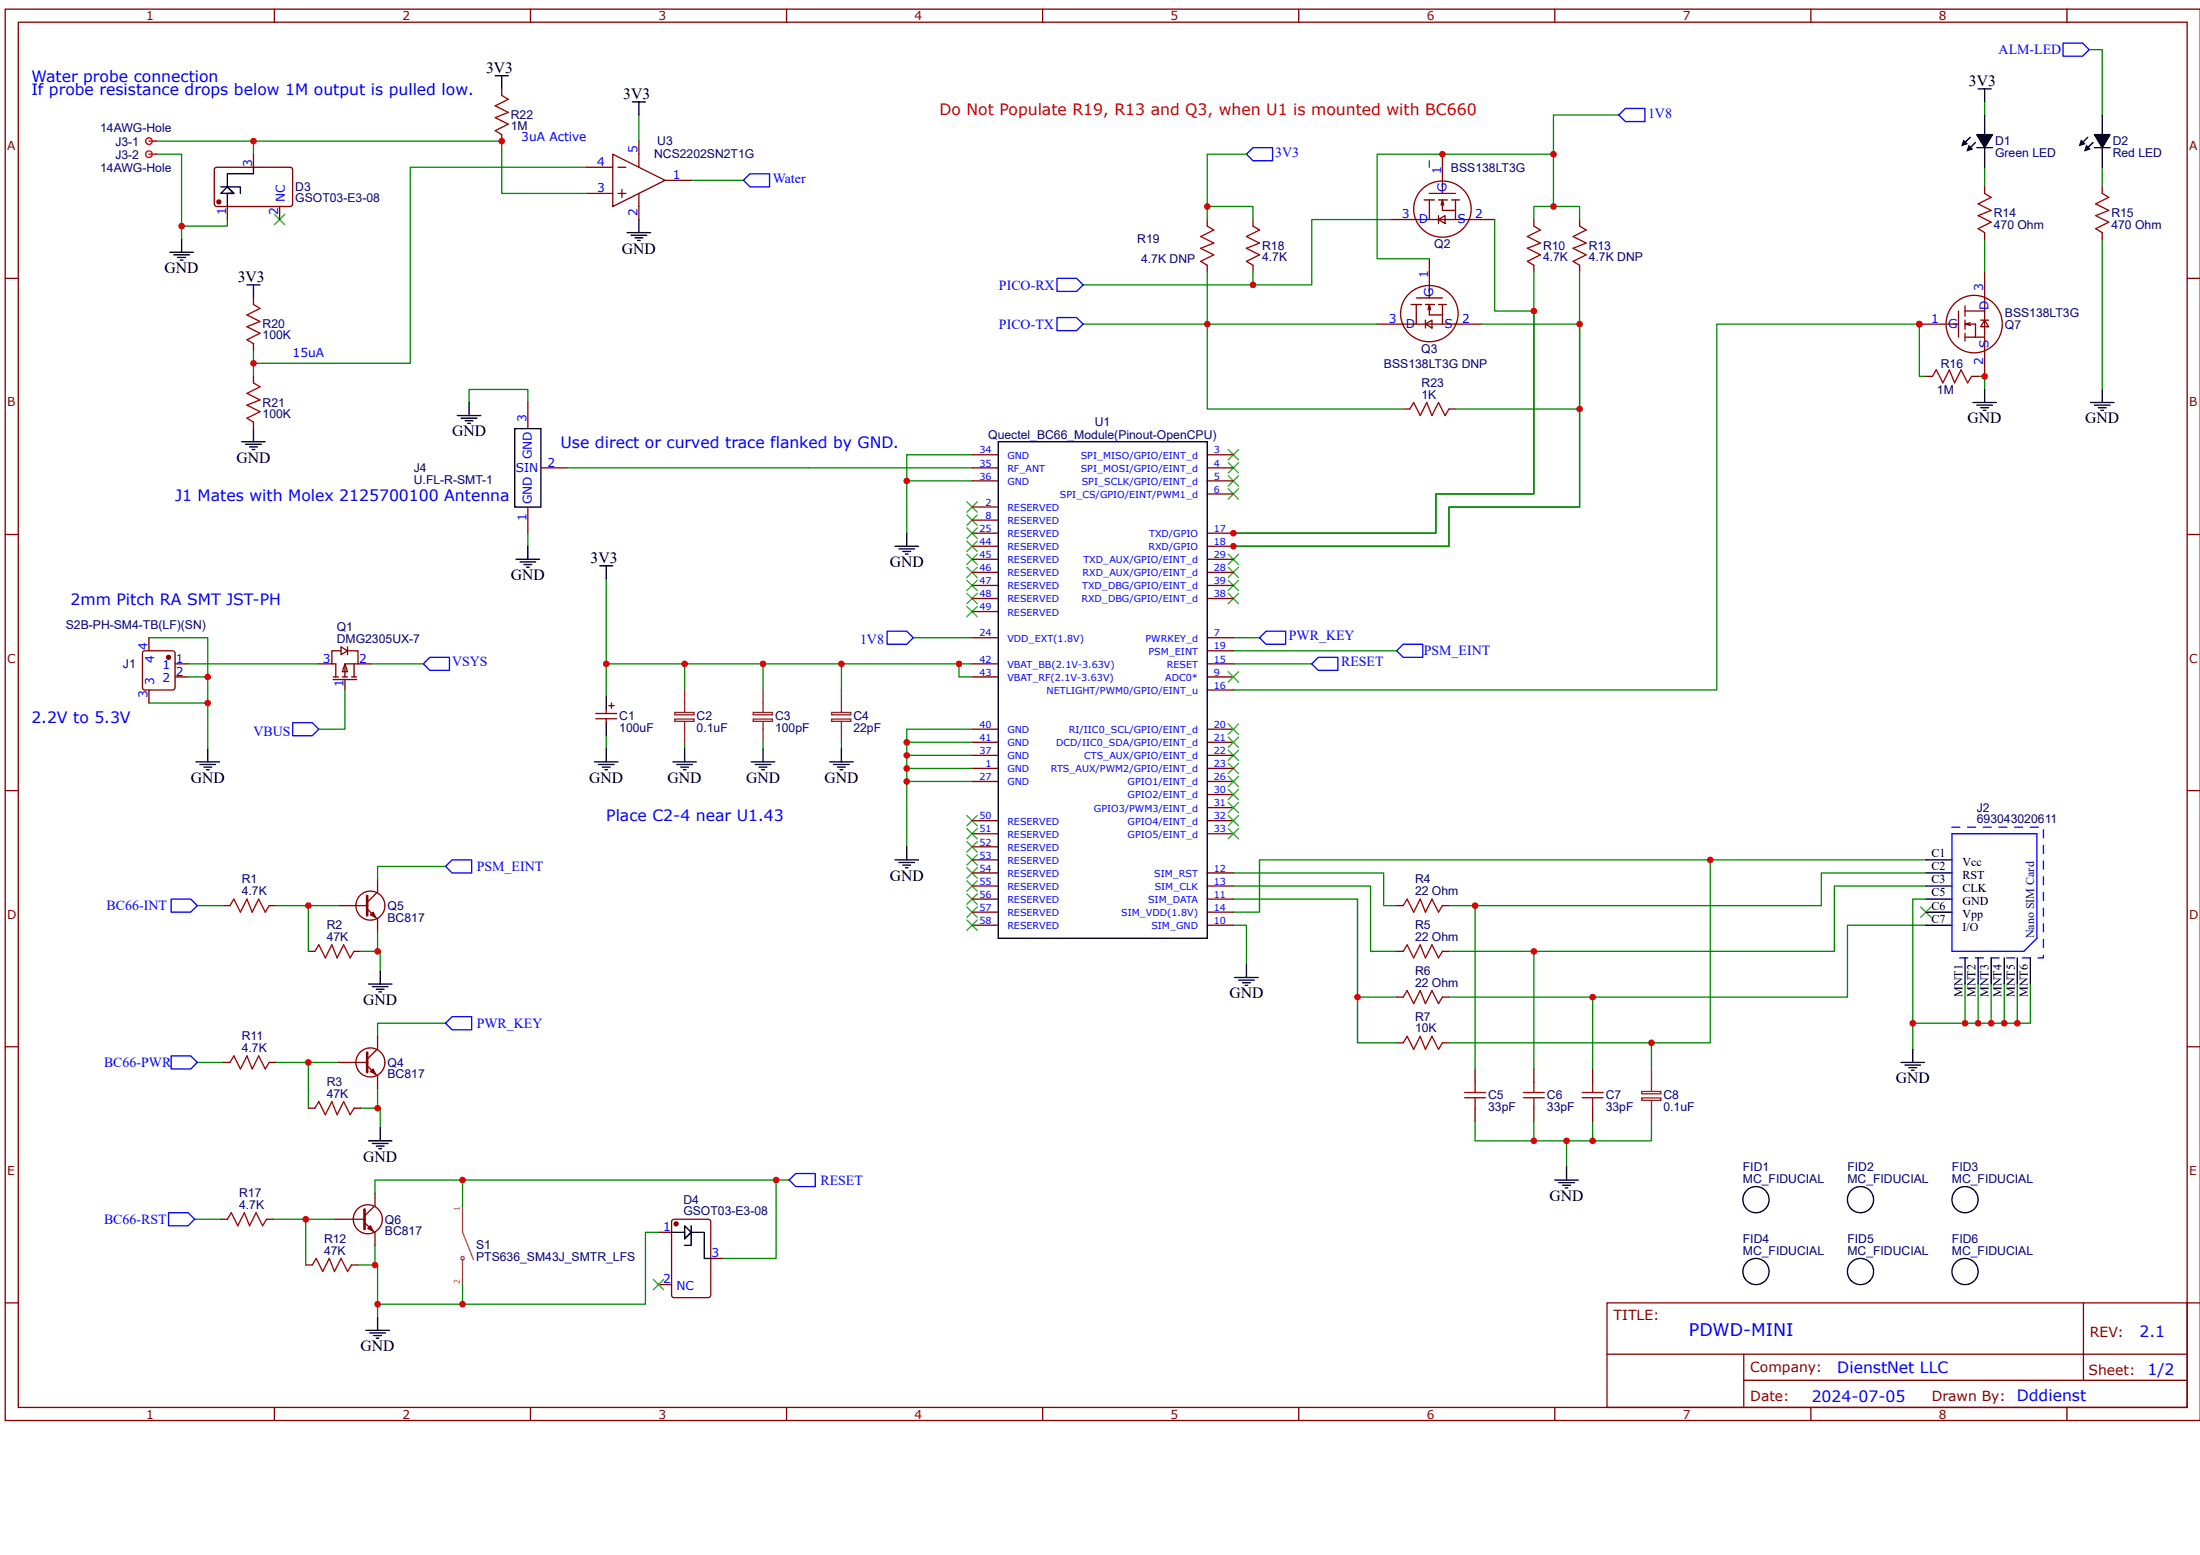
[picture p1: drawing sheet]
<svg xmlns="http://www.w3.org/2000/svg" width="297mm" height="210mm" viewBox="0 0 297 210" stroke-linecap="round" stroke-linejoin="round" font-family="sans-serif">
<g fill="none" stroke="#800" stroke-width=".18">
<path d="M.7 1.2h296.3v190.5h-296.3zM2.5 3h292.8v187h-292.8zM37 1.2v1.8M67.7 12v.9M67.7 18.2v.9M71.6 1.2v1.8M86.3 19.1v3.5M106.2 1.2v1.8M140.8 1.2v1.8M175.3 1.2v1.8M209.9 1.2v1.8M244.5 1.2v1.8"/>
<path d="M279 1.2v1.8M.7 37.6h1.8M29 22.7l.3-.1h9.9a.35 .35 0 0 1 .3 .3v4.6a.35 .35 0 0 1-.3 .4h-9.9a.35 .35 0 0 1-.4-.4v-4.6zM30.7 27.9v1.7M34.2 20.8v1.8M37.7 27.9v1.7M79.2 22.6h3.5M79.2 26.1h3.5M82.7 20.8l7.1 3.5-7.1 3.6zM83.4 22.6h1.1M83.4 26.1h1.1M84 25.6v1"/>
<path d="M86.3 26.1v3.5M89.8 24.3h3.5M267.9 36.7v14.1M295.3 37.6h1.7M34.2 40.2v.9M34.2 46.4v.9M34.2 50.8v.9M34.2 57v.9M259.1 43.7h3.5M262.8 43.7h1.6M263.8 41a3.8 3.8 0 0 1 6.1 1 3.8 3.8 0 0 1-2.6 5.6 3.9 3.9 0 0 1-4.1-2.1 3.9 3.9 0 0 1 .6-4.5zM264.4 42v3.5"/>
<path d="M265.3 41.3v1.4M265.3 43.2v1.3M265.3 45v1M265.3 42h2.6M265.3 45.5h2.6M266 43.9l-.7-.2h1.4v1.8M266 43.6l-.7 .1M267.4 43.2h1.1M267.9 43.2l.6 .9h-1.1zM.7 72.1h1.8M295.3 72.1h1.7M.7 106.7h1.8"/>
<path d="M295.3 106.7h1.7M.7 141.3h1.8M295.3 141.3h1.7M.7 175.9h1.8M217 175.9h78.3v14.1h-78.3zM281.3 175.9v10.4M295.3 175.9h1.7M37 190v1.7M71.6 190v1.7M106.2 190v1.7M140.8 190v1.7M175.3 190v1.7"/>
<path d="M209.9 190v1.7M217 182.8h78.2M235.4 186.3h59.8M235.4 182.8v7M244.5 190v1.7M279 190v1.7"/>
</g>
<path d="M34.2 19.1v1.7M86.3 15.5v3.6M30.7 29.6v.9h-6.2M79.2 22.6h-23.8v26.4h-21.2M93.3 24.3h7.1M34.2 47.3v3.5M207.1 42v24.7h-13.2v5.3h-27.4M213.3 43.7v24.7h-17.7v5.3h-29.1M81.8 78.1v11.5h10.6M166.5 89.6h10.6M166.5 86.1h3.5M166.5 87.8h22.1" fill="none" stroke="#080" stroke-width=".18"/>
<g fill="none" stroke="#000" stroke-width=".18">
<path d="M66.9 10.2h1.7M67.7 10.2v1.8M85.4 13.8h1.7M86.3 13.8v1.7M33.3 38.5h1.8M34.2 38.5v1.7M84.7 31.4h3.1M85.2 31.8h2.1M85.7 32.1h1.1M86.1 32.5h.3M86.3 29.6v1.8M32.6 59.6h3.2"/>
<path d="M33.2 60h2.1M34.2 57.9v1.7M33.7 60.3h1M34 60.7h.4"/>
<circle cx="237.1" cy="161.9" r="1.76"/>
<circle cx="251.2" cy="161.9" r="1.76"/>
<circle cx="265.3" cy="161.9" r="1.76"/>
</g>
<path d="M67.7 12.9l.9 .5-1.7 .9 1.7 .9-1.7 .7 1.7 .9-1.7 .8 .8 .6M34.2 51.7l.9 .5-1.8 .9 1.8 .9-1.8 .7 1.8 .9-1.8 .8 .9 .6M34.2 41.1l.9 .5-1.8 .9 1.8 .9-1.8 .7 1.8 .9-1.8 .9 .9 .5" fill="none" stroke="#a00000" stroke-width=".18"/>
<path d="M170 86.1l.9-.9h2.7v1.8h-2.7zM177.1 89.6l.9-.9h2.6v1.8h-2.6zM189.4 87h2.7v1.7h-2.7l-.8-.9z" fill="none" stroke="#00f" stroke-width=".18"/>
<g fill="#000">
<path d="M37 28.9l1.5 1.4zM38.5 28.9l-1.5 1.4z"/>
<path d="M130.5 78.3l1.4 1.4zM131.9 78.3l-1.4 1.4z"/>
<path d="M130.5 76.6l1.4 1.4zM131.9 76.6l-1.4 1.4z"/>
<path d="M130.5 74.8l1.4 1.4zM131.9 74.8l-1.4 1.4z"/>
<path d="M130.5 73l1.4 1.4zM131.9 73l-1.4 1.4z"/>
<path d="M130.5 71.3l1.4 1.4zM131.9 71.3l-1.4 1.4z"/>
<path d="M130.5 69.5l1.4 1.4zM131.9 69.5l-1.4 1.4z"/>
<path d="M130.5 67.7l1.4 1.4zM131.9 67.7l-1.4 1.4z"/>
<path d="M165.8 78.3l1.4 1.4zM167.2 78.3l-1.4 1.4z"/>
<path d="M165.8 76.6l1.4 1.4zM167.2 76.6l-1.4 1.4z"/>
<path d="M165.8 74.8l1.4 1.4zM167.2 74.8l-1.4 1.4z"/>
<path d="M165.8 60.7l1.4 1.4zM167.2 60.7l-1.4 1.4z"/>
<path d="M165.8 62.4l1.4 1.5zM167.2 62.4l-1.4 1.5z"/>
<path d="M165.8 64.2l1.4 1.4zM167.2 64.2l-1.4 1.4z"/>
<path d="M165.8 66l1.4 1.4zM167.2 66l-1.4 1.4z"/>
<path d="M130.5 81.8l1.4 1.5zM131.9 81.8l-1.4 1.5z"/>
<path d="M130.5 80.1l1.4 1.4zM131.9 80.1l-1.4 1.4z"/>
<path d="M165.8 80.1l1.4 1.4zM167.2 80.1l-1.4 1.4z"/>
<path d="M130.5 118.9l1.4 1.4zM131.9 118.9l-1.4 1.4z"/>
<path d="M130.5 117.1l1.4 1.4zM131.9 117.1l-1.4 1.4z"/>
<path d="M130.5 115.4l1.4 1.4zM131.9 115.4l-1.4 1.4z"/>
<path d="M130.5 113.6l1.4 1.4zM131.9 113.6l-1.4 1.4z"/>
<path d="M130.5 111.8l1.4 1.4zM131.9 111.8l-1.4 1.4z"/>
<path d="M130.5 110.1l1.4 1.4zM131.9 110.1l-1.4 1.4z"/>
<path d="M165.8 103l1.4 1.4zM167.2 103l-1.4 1.4z"/>
<path d="M165.8 101.2l1.4 1.5zM167.2 101.2l-1.4 1.5z"/>
<path d="M130.5 124.2l1.4 1.4zM131.9 124.2l-1.4 1.4z"/>
<path d="M130.5 122.4l1.4 1.4zM131.9 122.4l-1.4 1.4z"/>
<path d="M130.5 120.7l1.4 1.4zM131.9 120.7l-1.4 1.4z"/>
<path d="M259.3 122.4l1.4 1.4zM260.7 122.4l-1.4 1.4z"/>
</g>
<g fill="none" stroke="#3c3" stroke-width=".18">
<path d="M37 28.9l1.5 1.4M38.5 28.9l-1.5 1.4M130.5 78.3l1.4 1.4M130.5 76.6l1.4 1.4M130.5 74.8l1.4 1.4M130.5 73l1.4 1.4M130.5 71.3l1.4 1.4M130.5 69.5l1.4 1.4M130.5 67.7l1.4 1.4M131.9 78.3l-1.4 1.4M131.9 76.6l-1.4 1.4M131.9 74.8l-1.4 1.4"/>
<path d="M131.9 73l-1.4 1.4M131.9 71.3l-1.4 1.4M131.9 69.5l-1.4 1.4M131.9 67.7l-1.4 1.4M165.8 78.3l1.4 1.4M165.8 76.6l1.4 1.4M165.8 74.8l1.4 1.4M165.8 60.7l1.4 1.4M165.8 62.4l1.4 1.5M165.8 64.2l1.4 1.4M165.8 66l1.4 1.4M167.2 78.3l-1.4 1.4"/>
<path d="M167.2 76.6l-1.4 1.4M167.2 74.8l-1.4 1.4M167.2 60.7l-1.4 1.4M167.2 62.4l-1.4 1.5M167.2 64.2l-1.4 1.4M167.2 66l-1.4 1.4M130.5 81.8l1.4 1.5M130.5 80.1l1.4 1.4M131.9 81.8l-1.4 1.5M131.9 80.1l-1.4 1.4M165.8 80.1l1.4 1.4M167.2 80.1l-1.4 1.4"/>
<path d="M130.5 118.9l1.4 1.4M130.5 117.1l1.4 1.4M130.5 115.4l1.4 1.4M130.5 113.6l1.4 1.4M130.5 111.8l1.4 1.4M130.5 110.1l1.4 1.4M131.9 118.9l-1.4 1.4M131.9 117.1l-1.4 1.4M131.9 115.4l-1.4 1.4M131.9 113.6l-1.4 1.4M131.9 111.8l-1.4 1.4M131.9 110.1l-1.4 1.4"/>
<path d="M165.8 103l1.4 1.4M165.8 101.2l1.4 1.5M167.2 103l-1.4 1.4M167.2 101.2l-1.4 1.5M130.5 124.2l1.4 1.4M130.5 122.4l1.4 1.4M130.5 120.7l1.4 1.4M131.9 124.2l-1.4 1.4M131.9 122.4l-1.4 1.4M131.9 120.7l-1.4 1.4M259.3 122.4l1.4 1.4M260.7 122.4l-1.4 1.4"/>
</g>
<circle cx="29.5" cy="27.3" r=".26" fill="#800"/>
<g fill="none" stroke="#800" stroke-width=".18">
<path d="M267.9 25.2v.9M267.9 31.4v.9M283.8 25.2v.9M283.8 31.4v.9M260 50.8h.9M266.2 50.8h.9M188.6 134.6h.8M188.6 128.4h.8M188.6 122.2h.8M194.7 134.6h.9M194.7 128.4h.9M194.7 122.2h.9"/>
<path d="M188.6 140.8h.8M194.7 140.8h.9M199.1 144.3v1.8M199.1 149.6v1.7M207.1 144.3v1.8M207.1 149.6v1.7M215 144.3v1.8M215 149.6v1.7"/>
<circle cx="29.5" cy="27.3" r=".26"/>
</g>
<g fill="none" stroke="#000" stroke-width=".18">
<path d="M266 18.5l-.7 .7M266.7 19.2l-.7 .7M266.9 18.2h2.1l-1.1 1.7zM266.9 19.9h2.1M267.1 12h1.7M267.9 12v1.8M267.9 15.5v2.7M267.9 19.9v2.7M281.9 18.5l-.7 .7M282.6 19.2l-.7 .7M282.8 18.2h2.1l-1.1 1.7zM282.8 19.9h2.1"/>
<path d="M283.8 15.5v2.7M283.8 19.9v2.7M22.9 34h3.2M23.5 34.4h2.1M24 34.7h1M24.3 35.1h.4M24.5 32.3v1.7M29.8 25.2h2.7v.9M34.2 22.6v.9h-3.5v1.7l.9 .9h-1.8l.9-.9 .9 .9h-.9v1.8M266.3 54.3h3.2M266.9 54.7h2.1M267.4 55h1.1"/>
<path d="M267.8 55.4h.3M267.9 52.6v1.7M282.2 54.3h3.2M282.8 54.7h2.1M283.3 55h1M283.6 55.4h.4M283.8 52.6v1.7M209.9 159.3h3.2M210.4 159.6h2.1M211 160h1M211.5 157.5v1.8M256.6 143.4h3.2"/>
<path d="M257.2 143.8h2.1M257.7 144.1h1.1M258.1 144.5h.3M258.2 141.6v1.8M211.3 160.3h.4"/>
</g>
<g fill="none" stroke="#080" stroke-width=".18">
<path d="M21 19.1h46.7v7h11.5M267.9 13.8v1.7M21 20.8h3.5v11.5M267.9 22.6v2.6M267.9 32.3v4.4M283.8 22.6v2.6M283.8 32.3v20.3M260 50.8h-.9v-7.1h-27.3v49.4h-65.3M267.1 50.8h.8v1.8M25.4 89.6h17.6M166.5 119.6h18.5v8.8h3.6M166.5 117.8h20.3v4.4h1.8"/>
<path d="M230.9 116.1v24.7h-35.3M260 119.6h-12.4v8.8h-52M260 117.8h-14.1v4.4h-50.3M260 116.1h-90v7h-3.5M166.5 121.4h16.8v13.2h5.3M183.3 134.6v6.2h5.3M199.1 122.2v22.1M207.1 128.4v15.9M215 134.6v9.7M258.2 138.1v3.5M260 121.4h-1.8v16.7h15.9v-5.3M260 124.9h-10.6v9.7h-53.8"/>
<path d="M265.3 132.8v5.3M267.1 132.8v5.3M268.8 132.8v5.3M270.6 132.8v5.3M272.3 132.8v5.3M199.1 151.3v2.7h23.9v-2.7M207.1 151.3v2.7M211.5 154v3.5M215 151.3v2.7M223 140.8v3.5"/>
</g>
<g fill="none" stroke="#a00000" stroke-width=".18">
<path d="M267.9 26.1l.9 .5-1.7 .9 1.7 .9-1.7 .7 1.7 .9-1.7 .9 .8 .5M283.8 26.1l.9 .5-1.8 .9 1.8 .9-1.8 .7 1.8 .9-1.8 .9 .9 .5M260.9 50.8l.5-.9 .9 1.8 .9-1.8 .7 1.8 .9-1.8 .8 1.8 .6-.9M189.4 134.6l.6-.9 .9 1.8 .8-1.8 .7 1.8 .9-1.8 .9 1.8 .5-.9M189.4 128.4l.6-.9 .9 1.8 .8-1.8 .7 1.8 .9-1.8 .9 1.8 .5-.9M189.4 122.2l.6-.8 .9 1.7 .8-1.7 .7 1.7 .9-1.7 .9 1.7 .5-.9M189.4 140.8l.6-.9 .9 1.7 .8-1.7 .7 1.7 .9-1.7 .9 1.7 .5-.8M197.7 148.2h2.9M197.7 147.5h2.9M199.1 146.1v1.4M199.1 148.2v1.4M205.7 148.2h2.8"/>
<path d="M205.7 147.5h2.8M207.1 146.1v1.4M207.1 148.2v1.4M213.6 148.2h2.8M213.6 147.5h2.8M215 146.1v1.4M215 148.2v1.4"/>
</g>
<path d="M265.1 18.8l.6 .6-.9 .4zM266.9 18.2h2.1l-1.1 1.7zM280.9 18.8l.7 .6-1 .4zM282.8 18.2h2.1l-1.1 1.7zM265.8 19.5l.6 .6-.9 .4zM281.7 19.5l.6 .6-1 .4z" fill="#000"/>
<path d="M100.4 24.3l.8-.8h2.7v1.7h-2.7z" fill="none" stroke="#00f" stroke-width=".18"/>
<path d="M221.6 147.3h2.6v.3h-2.6zM221.6 148.2h2.6v.3h-2.6zM223 144.3v3M223 148.5v2.8" fill="none" stroke="#8d2323" stroke-width=".18"/>
<path d="M263.5 111.6h1.1l.1 .1h-.1h-1.1zM265.6 111.6h1.1l.1 .1h-.1h-1.1zM267.7 111.6h1.1l.1 .1h-.1h-1zM269.8 111.6h1.1l.1 .1h-.1h-1zM271.9 111.6h1.2v.1h-1.1zM274 111.6h1.2l.1 .1h-.1h-1.1zM275.8 111.9l.2 .1v1.1l-.1 .1-.1-.1zM275.8 114.1h.2v1.1l-.1 .1-.1-.1zM275.8 116.2h.2v1.1l-.1 .1-.1-.1zM275.8 118.3l.2 .1v1l-.1 .1-.1-.1zM275.8 120.4l.2 .1v1l-.1 .1-.1-.1zM275.8 122.5l.2 .1v1l-.1 .1-.1-.1zM275.8 124.6l.2 .1v1.1l-.1 .1-.1-.1zM275.8 126.8h.2v1.1l-.1 .1-.1-.1zM275.1 129.2h.8v.1h-.1v-.4h.2l-.1 .5h-.7zM273 129.2h1.1l.1 .1-.1 .1h-1zM270.9 129.2h1.1l.1 .1-.1 .1h-1.1zM268.8 129.2h1.1l.1 .1-.1 .1h-1.1zM266.6 129.2h1.2v.1v.1h-1.1zM264.5 129.2h1.1l.1 .1-.1 .1h-1z" fill="#00f"/>
<g fill="none" stroke="#000" stroke-width=".18">
<path d="M61.7 56.1h3.2M62.3 56.4h2.1M62.8 56.8h1.1M63.1 57.2h.4M63.3 54.3v1.8M69.5 57.9h3.5v10.5h-3.5zM134.8 59.6h28.2v67h-28.2zM69.7 75.5h3.1M70.2 75.8h2.1M70.7 76.2h1.1M71.1 76.6h.3M71.3 73.7v1.8"/>
<path d="M81 76.4h1.7M81.8 76.4v1.7M120.8 73.7h3.2M121.4 74.1h2.1M121.9 74.4h1M122.2 74.8h.4M122.4 72v1.7M81.8 94v1.8M81.8 97.5v1.8M26.5 102.8h3.1M27 103.2h2.1M27.5 103.5h1.1"/>
<path d="M27.9 103.9h.3M28 101.1v1.7M80.3 102.8h3.1M80.8 103.2h2.1M81.3 103.5h1.1M81.7 103.9h.3M81.8 101.1v1.7M90.8 102.8h3.2M91.4 103.2h2.1M91.9 103.5h1.1M92.3 103.9h.3M92.4 101.1v1.7"/>
<path d="M101.4 102.8h3.2M102 103.2h2.1M102.5 103.5h1M102.8 103.9h.4M103 101.1v1.7M112 102.8h3.2M112.5 103.2h2.2M113.1 103.5h1M113.4 103.9h.4M113.6 101.1v1.7M120.8 116.1h3.2M121.4 116.4h2.1"/>
<path d="M121.9 116.8h1M122.2 117.1h.4M122.4 114.3v1.8M260 116.1h3.5M260 117.8h3.5M260 119.6h3.5M166.7 131.9h3.2M167.2 132.3h2.1M167.7 132.6h1.1M168.1 133h.4M168.3 130.2v1.7M260 121.4h3.5"/>
<path d="M260 123.1h3.5M260 124.9h3.5M265.3 129.3v3.5M267.1 129.3v3.5M268.8 129.3v3.5M270.6 129.3v3.5M272.3 129.3v3.5M274.1 129.3v3.5"/>
</g>
<path d="M263.5 112.5h11.5v14.1l-1.8 1.8h-9.7z" fill="none" stroke="#00f" stroke-width=".18"/>
<g fill="none" stroke="#080" stroke-width=".18">
<path d="M63.3 54.3v-1.7h8v1.7M71.3 72v1.7M76.6 63.1h54.6M122.4 64.9h8.8M131.2 61.4h-8.8v10.6M81.8 89.6v4.4M81.8 99.3v1.8M103 89.6h-10.6v3.5M113.6 89.6h-10.6v3.5M129.5 89.6h-15.9v3.5M131.2 98.4h-8.8v15.9M131.2 89.6h-1.7v1.8h1.7"/>
<path d="M92.4 100.2v.9M103 100.2v.9M113.6 100.2v.9M122.4 100.2h8.8M122.4 102h8.8M122.4 103.7h8.8M122.4 105.5h8.8M166.5 124.9h1.8v5.3"/>
</g>
<g fill="none" stroke="#800" stroke-width=".18">
<path d="M71.3 54.3v3.6M71.3 68.4v3.6M73 63.1h3.6M131.2 63.1h3.6M131.2 61.4h3.6M131.2 64.9h3.6M131.2 68.4h3.6M131.2 70.2h3.6M131.2 72h3.6M131.2 73.7h3.6M131.2 75.5h3.6M131.2 77.3h3.6"/>
<path d="M131.2 79h3.6M163 63.1h3.5M163 61.4h3.5M163 64.9h3.5M163 72h3.5M163 73.7h3.5M163 75.5h3.5M163 77.3h3.5M163 79h3.5M163 66.7h3.5M80.4 96.3h2.9M80.4 97h2.9"/>
<path d="M81.8 95.8v.5M81.8 97v.5M82.2 95.3h.7M82.5 94.9v.7M131.2 80.8h3.6M131.2 82.6h3.6M131.2 86.1h3.6M131.2 89.6h3.6M131.2 91.4h3.6M131.2 98.4h3.6M163 80.8h3.5M163 86.1h3.5"/>
<path d="M163 89.6h3.5M163 91.4h3.5M163 98.4h3.5M163 93.1h3.5M163 87.8h3.5M131.2 100.2h3.6M131.2 102h3.6M131.2 103.7h3.6M131.2 105.5h3.6M131.2 110.8h3.6M131.2 112.5h3.6M131.2 114.3h3.6"/>
<path d="M131.2 116.1h3.6M131.2 117.8h3.6M131.2 119.6h3.6M163 100.2h3.5M163 102h3.5M163 103.7h3.5M163 105.5h3.5M163 110.8h3.5M163 112.5h3.5M163 117.8h3.5M163 119.6h3.5M163 109h3.5"/>
<path d="M163 107.2h3.5M131.2 121.4h3.6M131.2 123.1h3.6M131.2 124.9h3.6M163 121.4h3.5M163 123.1h3.5M163 124.9h3.5"/>
</g>
<path d="M91.1 96.2h2.6v.3h-2.6zM91.1 97h2.6v.4h-2.6zM92.4 93.1v3M92.4 97.4v2.8M101.7 96.2h2.6v.3h-2.6zM101.7 97h2.6v.4h-2.6zM103 93.1v3M103 97.4v2.8M112.3 96.2h2.6v.3h-2.6zM112.3 97h2.6v.4h-2.6zM113.6 93.1v3M113.6 97.4v2.8" fill="none" stroke="#8d2323" stroke-width=".18"/>
<path d="M46.6 89.6l.3 1.1h-.7z" fill="#fefefe"/>
<g fill="none" stroke="#800" stroke-width=".18">
<path d="M163 29.6v.9M163 35.8v.9M169.2 29.6v.9M169.2 35.8v.9M187.7 29.6h14.1M190.2 39.7a3.8 3.8 0 0 1 6 .5 3.8 3.8 0 0 1-2 5.7 3.8 3.8 0 0 1-4.5-1.5 3.8 3.8 0 0 1 .5-4.7zM192 25.5a3.8 3.8 0 0 1 6 .6 3.8 3.8 0 0 1-2 5.7 3.8 3.8 0 0 1-4.5-1.5 3.8 3.8 0 0 1 .5-4.8zM192.3 27h1.4M193 26.1h3.5M193 27v2.6M193 34.9v3.6M193 38.6v1.6"/>
<path d="M194.2 29.6l.9-.5v1.1zM194.2 27h1.2M194.2 29.1v1.1M194.7 20.8v3.5M194.7 24.5v1.6M194.7 27l-.1 .7M194.9 27.7l-.2-.7v1.4h1.8M196 27h1M196.5 27v2.6M207.1 29.6v.9M207.1 35.8v.9M213.3 29.6v.9"/>
<path d="M213.3 35.8v.9M185.9 43.7h14.1M190.5 41.1h1.4M191.2 40.2h3.5M191.2 41.1v2.6M192.4 43.7l.9-.5v1.1zM192.4 41.1h1.3M192.4 43.2v1.1M193 41.1l-.2 .7M193.1 41.8l-.1-.7v1.4h1.7M194.2 41.1h1.1M194.7 41.1v2.6"/>
<path d="M43 89.6h1.8M45 91.7h3.2M45 91.4h.7M46 87.3l.9 .5-.9 .6zM46 87.8h-1.2v1.8h.5v1.8M46.2 91.4h.7M46.6 89.6l.3 1.1h-.7zM46.6 91.7v1.4M46.9 87.8h1.4v1.8M46.9 87.3v1.1M47.4 91.4h.8M47.8 89.6v1.8"/>
<path d="M48.3 89.6h-1.7v1.8M48.3 89.6h1.8"/>
</g>
<path d="M219.4 14.6h2.7v1.8h-2.7l-.9-.9zM278.5 5.8h2.7l.8 .9-.8 .9h-2.7zM142.7 37.6h2.6l.9 .9-.9 .8h-2.6zM168.3 20.8l.9-.9h2.6v1.8h-2.6zM142.7 42.9h2.6l.9 .8-.9 .9h-2.6zM39.5 97.5h2.7l.8 .9-.8 .9h-2.7zM57.1 89.6l.9-.9h2.7v1.8h-2.7zM119.8 85.2h2.6l.9 .9-.9 .9h-2.6z" fill="none" stroke="#00f" stroke-width=".18"/>
<g fill="none" stroke="#080" stroke-width=".18">
<path d="M218.5 15.5h-8.8v12.4M163 29.6v-1.7h6.2v1.7M163 36.7v7M168.3 20.8h-5.3v7.1M169.2 36.7v1.8h-23M187.7 29.6h-10.6v8.9h-7.9M193 21.7v.9M201.8 29.6v12.4h5.3v-5.3M207.1 29.6v-1.7h6.2v1.7M209.7 20.8h-23.8v14.1h7.1M213.3 36.7v7h-13.3M146.2 43.7h39.7"/>
<path d="M207.1 42v24.7h-13.2v5.3h-27.4M213.3 43.7v24.7h-17.7v5.3h-29.1M46.6 93.1v5.3h-3.6M50.1 89.6h7M123.3 86.1h7.9"/>
</g>
<path d="M163 30.5l.9 .5-1.8 .9 1.8 .9-1.8 .7 1.8 .9-1.8 .9 .9 .5M169.2 30.5l.8 .5-1.7 .9 1.7 .9-1.7 .7 1.7 .9-1.7 .9 .9 .5M207.1 30.5l.9 .5-1.8 .9 1.8 .9-1.8 .7 1.8 .9-1.8 .9 .9 .5M213.3 30.5l.8 .5-1.7 .9 1.7 .9-1.7 .7 1.7 .9-1.7 .9 .9 .5" fill="none" stroke="#a00000" stroke-width=".18"/>
<g fill="#000">
<path d="M165.8 90.7l1.4 1.4zM167.2 90.7l-1.4 1.4z"/>
<path d="M165.8 97.7l1.4 1.4zM167.2 97.7l-1.4 1.4z"/>
<path d="M165.8 99.5l1.4 1.4zM167.2 99.5l-1.4 1.4z"/>
<path d="M165.8 104.8l1.4 1.4zM167.2 104.8l-1.4 1.4z"/>
<path d="M165.8 106.5l1.4 1.5zM167.2 106.5l-1.4 1.5z"/>
<path d="M165.8 108.3l1.4 1.4zM167.2 108.3l-1.4 1.4z"/>
<path d="M165.8 110.1l1.4 1.4zM167.2 110.1l-1.4 1.4z"/>
<path d="M165.8 111.8l1.4 1.4zM167.2 111.8l-1.4 1.4z"/>
</g>
<g fill="none" stroke="#3c3" stroke-width=".18">
<path d="M165.8 90.7l1.4 1.4M165.8 97.7l1.4 1.4M165.8 99.5l1.4 1.4M167.2 90.7l-1.4 1.4M167.2 97.7l-1.4 1.4M167.2 99.5l-1.4 1.4M165.8 104.8l1.4 1.4M165.8 106.5l1.4 1.5M165.8 108.3l1.4 1.4M165.8 110.1l1.4 1.4M165.8 111.8l1.4 1.4M167.2 104.8l-1.4 1.4"/>
<path d="M167.2 106.5l-1.4 1.5M167.2 108.3l-1.4 1.4M167.2 110.1l-1.4 1.4M167.2 111.8l-1.4 1.4"/>
</g>
<path d="M50 123.5l.4-.4 .3 .7z" fill="#840000"/>
<path d="M51 118.7v1.8M45.7 122.2h4M49.6 122.7l1.3 1.3M50 123.5l.4-.4 .3 .7zM50.9 120.5l-1.3 1.3M51 124v1.8M52 122.2a1.96 1.96 0 0 0-2.9-1.7 1.96 1.96 0 0 0-.2 3.4 1.96 1.96 0 0 0 3.1-1.4v-.2" fill="none" stroke="#840000" stroke-width=".18"/>
<path d="M49.6 120.9v2.7" fill="none" stroke="#840000" stroke-width=".35"/>
<path d="M31 122.2l.6-.8 .9 1.7 .8-1.7 .7 1.7 .9-1.7 .9 1.7 .5-.9M42.5 128.4l.5-.9 .9 1.8 .9-1.8 .7 1.8 .9-1.8 .9 1.8 .5-.9M31 143.4l.6-.9 .9 1.8 .8-1.8 .7 1.8 .9-1.8 .9 1.8 .5-.9M42.5 149.6l.5-.9 .9 1.8 .9-1.8 .7 1.8 .9-1.8 .9 1.8 .5-.9" fill="none" stroke="#a00000" stroke-width=".18"/>
<path d="M30.2 122.2h.8M36.3 122.2h.9M41.6 128.4h.9M47.8 128.4h.9M30.2 143.4h.8M36.3 143.4h.9M41.6 149.6h.9M47.8 149.6h.9" fill="none" stroke="#800" stroke-width=".18"/>
<path d="M60.1 116.9h-9.1v1.8M26.6 122.2h3.6M37.2 122.2h8.5M41.6 122.2v6.2M51 125.8v2.6h-2.3M51 128.4h.3v2.7M60.1 138.1h-9.1v1.8M26.6 143.4h3.6M37.2 143.4h8.5M41.6 143.4v6.2M51 149.6h.3v2.6M51 146.9v2.7h-2.3" fill="none" stroke="#080" stroke-width=".18"/>
<path d="M49.7 132.8h3.2M50.3 133.2h2.1M50.8 133.5h1.1M51.2 133.9h.3M51.3 131.1v1.7M49.7 154h3.2M50.3 154.3h2.1M50.8 154.7h1.1M51.2 155h.3M51.3 152.2v1.8" fill="none" stroke="#000" stroke-width=".18"/>
<path d="M60.1 116.9l.9-.8h2.7v1.7h-2.7zM23.1 121.4h2.7l.8 .8-.8 .9h-2.7zM61 137.2h2.7v1.8h-2.7l-.9-.9zM23.1 142.5h2.7l.8 .9-.8 .9h-2.7z" fill="none" stroke="#00f" stroke-width=".18"/>
<path d="M50 144.6l.4-.3 .3 .7z" fill="#840000"/>
<path d="M51 139.9v1.7M45.7 143.4h4M49.6 143.8l1.3 1.4M50 144.6l.4-.3 .3 .7zM50.9 141.6l-1.3 1.4M51 145.2v1.7M52 143.4a1.96 1.96 0 0 0-2.9-1.7 1.96 1.96 0 0 0-.2 3.3 1.96 1.96 0 0 0 3.1-1.4v-.1" fill="none" stroke="#840000" stroke-width=".18"/>
<path d="M49.6 142.1v2.6" fill="none" stroke="#840000" stroke-width=".35"/>
<path d="M106.5 159.3h-55.9v1.7M26.3 164.6h3.5M36.9 164.6h8.4M41.3 164.6v6.1M50.6 170.7h.4v7.1M50.6 168.1v2.6h-2.3" fill="none" stroke="#080" stroke-width=".18"/>
<path d="M107.4 158.4h2.7v1.8h-2.7l-.9-.9zM22.8 163.7h2.6l.9 .9-.9 .9h-2.6z" fill="none" stroke="#00f" stroke-width=".18"/>
<path d="M49.4 179.6h3.2M49.9 179.9h2.1M51 177.8v1.8M50.4 180.3h1.1M50.8 180.6h.4" fill="none" stroke="#000" stroke-width=".18"/>
<path d="M30.7 164.6l.5-.9 .9 1.8 .9-1.8 .7 1.8 .9-1.8 .9 1.8 .5-.9M42.2 170.7l.5-.8 .9 1.7 .8-1.7 .8 1.7 .8-1.7 .9 1.7 .5-.9" fill="none" stroke="#a00000" stroke-width=".18"/>
<path d="M29.8 164.6h.9M36 164.6h.9M41.3 170.7h.9M47.4 170.7h.9" fill="none" stroke="#800" stroke-width=".18"/>
<path d="M49.7 165.8l.3-.3 .4 .7z" fill="#840000"/>
<path d="M45.3 164.6h4M49.2 165l1.3 1.3M49.7 165.8l.3-.3 .4 .7zM50.5 162.8l-1.3 1.3M50.6 161v1.8M50.6 166.3v1.8M51.6 164.6a1.96 1.96 0 0 0-2.9-1.8 1.96 1.96 0 0 0-.1 3.4 1.96 1.96 0 0 0 3-1.4v-.1" fill="none" stroke="#840000" stroke-width=".18"/>
<path d="M49.2 163.2v2.7" fill="none" stroke="#840000" stroke-width=".35"/>
<g fill="none" stroke="#a54b4b" stroke-width=".18">
<path d="M62.4 162.8v3.5l1.5 3.7M62.4 170.1v1.5M62.4 171.7v1.7"/>
<circle cx="62.4" cy="169.8" r=".23"/>
</g>
<path d="M20.1 86.1h7.9v15M20.1 94.9h7.9M25.4 91.4h2.6M62.4 159.3v3.5M62.4 173.4v2.6h-11.4" fill="none" stroke="#080" stroke-width=".18"/>
<path d="M88.9 173.4h1.8M88.9 166.3h1.8M90.8 164.7l.2-.1h4.6a.35 .35 0 0 1 .4 .3v9.9a.35 .35 0 0 1-.4 .4h-4.6a.35 .35 0 0 1-.3-.4v-9.9zM96 169.9h1.7" fill="none" stroke="#800" stroke-width=".18"/>
<circle cx="91.3" cy="165.2" r=".26" fill="#800"/>
<g fill="none" stroke="#800" stroke-width=".18">
<path d="M19.3 87.9l.3-.1h3.7a.35 .35 0 0 1 .3 .4v4.6a.35 .35 0 0 1-.3 .3h-3.7a.35 .35 0 0 1-.4-.3v-4.6z"/>
<circle cx="91.3" cy="165.2" r=".26"/>
</g>
<path d="M90.7 166.3h1.7v.9l.9-.9-.9-.8v1.7l.9-.9h1.8v3.6h.9M93.3 165.5v2.6h-.9" fill="none" stroke="#000" stroke-width=".18"/>
<path d="M282 6.7h1.8v8.8M104.8 159.3v10.6h-7.1M88.9 166.3h-1.8v9.7h-24.7" fill="none" stroke="#080" stroke-width=".18"/>
<circle cx="22.8" cy="88.7" r=".26" fill="#800"/>
<g fill="none" stroke="#800" stroke-width=".18">
<path d="M189.4 55.2h.9M195.6 55.2h.9M20.1 86.1v1.7M20.1 93.1v1.8M23.6 89.6h1.8M23.6 91.4h1.8"/>
<circle cx="22.8" cy="88.7" r=".26"/>
</g>
<path d="M88.2 172.7l1.4 1.4zM89.6 172.7l-1.4 1.4z" fill="#000"/>
<path d="M88.2 172.7l1.4 1.4M89.6 172.7l-1.4 1.4" fill="none" stroke="#3c3" stroke-width=".18"/>
<g fill="none" stroke="#000" stroke-width=".18">
<circle cx="237.1" cy="171.6" r="1.76"/>
<circle cx="251.2" cy="171.6" r="1.76"/>
<circle cx="265.3" cy="171.6" r="1.76"/>
</g>
<g fill="none" stroke="#c00" stroke-width=".18">
<path d="M20.1 19.1h.9M20.1 20.8h.9"/>
<circle cx="20.1" cy="19" r=".44"/>
<circle cx="20.1" cy="20.8" r=".44"/>
</g>
<path d="M21 19.1h.1M21 20.8h.1" fill="none" stroke="#8d2323" stroke-width=".18"/>
<path d="M190.3 55.2l.6-.9 .8 1.8 .9-1.8 .7 1.8 .9-1.8 .9 1.8 .5-.9" fill="none" stroke="#a00000" stroke-width=".18"/>
<path d="M163 43.7v11.5h26.4M196.5 55.2h16.8" fill="none" stroke="#080" stroke-width=".18"/>
<g fill="#c00">
<circle cx="67.7" cy="19" r=".44"/>
<circle cx="34.2" cy="19" r=".44"/>
<circle cx="34.2" cy="49" r=".44"/>
<circle cx="259.1" cy="43.7" r=".44"/>
<circle cx="24.5" cy="30.5" r=".44"/>
<circle cx="267.9" cy="50.8" r=".44"/>
<circle cx="223" cy="140.8" r=".44"/>
<circle cx="215" cy="154" r=".44"/>
<circle cx="207.1" cy="154" r=".44"/>
<circle cx="211.5" cy="154" r=".44"/>
<circle cx="215" cy="134.6" r=".44"/>
<circle cx="230.9" cy="116.1" r=".44"/>
<circle cx="183.3" cy="134.6" r=".44"/>
<circle cx="207.1" cy="128.4" r=".44"/>
<circle cx="199.1" cy="122.2" r=".44"/>
<circle cx="258.2" cy="138.1" r=".44"/>
<circle cx="265.3" cy="138.1" r=".44"/>
<circle cx="267.1" cy="138.1" r=".44"/>
<circle cx="268.8" cy="138.1" r=".44"/>
<circle cx="270.6" cy="138.1" r=".44"/>
<circle cx="272.3" cy="138.1" r=".44"/>
<circle cx="122.4" cy="64.9" r=".44"/>
<circle cx="122.4" cy="100.2" r=".44"/>
<circle cx="122.4" cy="102" r=".44"/>
<circle cx="122.4" cy="103.7" r=".44"/>
<circle cx="122.4" cy="105.5" r=".44"/>
<circle cx="129.5" cy="89.6" r=".44"/>
<circle cx="113.6" cy="89.6" r=".44"/>
<circle cx="103" cy="89.6" r=".44"/>
<circle cx="92.4" cy="89.6" r=".44"/>
<circle cx="81.8" cy="89.6" r=".44"/>
<circle cx="194.7" cy="20.8" r=".44"/>
<circle cx="207.1" cy="42" r=".44"/>
<circle cx="213.3" cy="43.7" r=".44"/>
<circle cx="209.7" cy="20.8" r=".44"/>
<circle cx="209.7" cy="27.9" r=".44"/>
<circle cx="169.2" cy="38.5" r=".44"/>
<circle cx="166.5" cy="72" r=".44"/>
<circle cx="166.5" cy="73.7" r=".44"/>
<circle cx="163" cy="27.9" r=".44"/>
<circle cx="41.6" cy="122.2" r=".44"/>
<circle cx="51" cy="128.4" r=".44"/>
<circle cx="51" cy="149.6" r=".44"/>
<circle cx="41.6" cy="143.4" r=".44"/>
<circle cx="50.6" cy="170.7" r=".44"/>
<circle cx="41.3" cy="164.6" r=".44"/>
<circle cx="62.4" cy="159.3" r=".44"/>
<circle cx="51" cy="176" r=".44"/>
<circle cx="28" cy="91.4" r=".44"/>
<circle cx="28" cy="94.9" r=".44"/>
<circle cx="104.8" cy="159.3" r=".44"/>
<circle cx="62.4" cy="176" r=".44"/>
<circle cx="163" cy="43.7" r=".44"/>
<circle cx="213.3" cy="55.2" r=".44"/>
</g>
<text font-size="2.4" fill="#00f" x="228" y="180.4">PDWD-MINI</text>
<g font-size="2.1" fill="#00f">
<text x="4.2" y="11.1">Water probe connection</text>
<text x="4.2" y="12.9">If probe resistance drops below 1M output is pulled low.</text>
<text x="75.7" y="60.5">Use direct or curved trace flanked by GND.</text>
<text x="23.6" y="67.6">J1 Mates with Molex 2125700100 Antenna</text>
<text x="9.5" y="81.7">2mm Pitch RA SMT JST-PH</text>
<text x="4.2" y="97.5">2.2V to 5.3V</text>
<text x="81.8" y="110.8">Place C2-4 near U1.43</text>
<text x="248" y="185.3">DienstNet LLC</text>
<text x="288.9" y="180.5">2.1</text>
<text x="289.9" y="185.6">1/2</text>
<text x="244.6" y="189.2">2024-07-05</text>
<text x="272.3" y="189.1">Dddienst</text>
</g>
<g font-size="2.1">
<text x="65.6" y="9.9">3V3</text>
<text x="265.8" y="11.6">3V3</text>
<text x="84.1" y="13.4">3V3</text>
<text x="84" y="34.2">GND</text>
<text x="22.2" y="36.9">GND</text>
<text x="32.1" y="38.1">3V3</text>
<text x="61" y="58.9">GND</text>
<text x="265.6" y="57.2">GND</text>
<text x="281.5" y="57.2">GND</text>
<text x="31.9" y="62.4">GND</text>
<text x="79.7" y="76">3V3</text>
<text x="120.1" y="76.6">GND</text>
<text x="69" y="78.3">GND</text>
<text x="25.8" y="105.7">GND</text>
<text x="79.6" y="105.7">GND</text>
<text x="90.1" y="105.7">GND</text>
<text x="100.7" y="105.7">GND</text>
<text x="111.3" y="105.7">GND</text>
<text x="120.1" y="118.9">GND</text>
<text x="49" y="135.6">GND</text>
<text x="166" y="134.8">GND</text>
<text x="255.9" y="146.2">GND</text>
<text x="49" y="156.8">GND</text>
<text x="209.2" y="162.1">GND</text>
<text x="48.7" y="182.4">GND</text>
</g>
<text font-size="2.1" fill="#f00" x="126.8" y="15.5">Do Not Populate R19, R13 and Q3, when U1 is mounted with BC660</text>
<g font-size="1.9" fill="#00f">
<text x="269.8" y="7.3">ALM-LED</text>
<text x="222.5" y="15.9">1V8</text>
<text x="172.2" y="21.2">3V3</text>
<text x="104.3" y="24.7">Water</text>
<text x="134.9" y="39.1">PICO-RX</text>
<text x="134.9" y="44.4">PICO-TX</text>
<text x="61" y="90">VSYS</text>
<text x="116.1" y="87">1V8</text>
<text x="174" y="86.4">PWR_KEY</text>
<text x="181.1" y="90">RESET</text>
<text x="192.2" y="88.5">PSM_EINT</text>
<text x="34.2" y="99.3">VBUS</text>
<text x="64.4" y="117.6">PSM_EINT</text>
<text x="14.4" y="122.9">BC66-INT</text>
<text x="64.4" y="138.8">PWR_KEY</text>
<text x="14" y="144">BC66-PWR</text>
<text x="110.8" y="159.9">RESET</text>
<text x="14" y="165.2">BC66-RST</text>
</g>
<g font-size="1.9" fill="#800">
<text x="217.8" y="178.2">TITLE:</text>
<text x="236.3" y="185.3">Company:</text>
<text x="282" y="185.6">Sheet:</text>
<text x="282.2" y="180.5">REV:</text>
<text x="236.3" y="189.1">Date:</text>
<text x="260.8" y="189.1">Drawn By:</text>
</g>
<g font-size="1.6" fill="#800">
<text x="19.8" y="2.7">1</text>
<text x="54.3" y="2.7">2</text>
<text x="88.9" y="2.7">3</text>
<text x="123.5" y="2.7">4</text>
<text x="158" y="2.7">5</text>
<text x="192.6" y="2.7">6</text>
<text x="227.2" y="2.7">7</text>
<text x="261.8" y="2.7">8</text>
<text x="1" y="20.3">A</text>
<text x="295.5" y="20.3">A</text>
<text x="1" y="54.9">B</text>
<text x="295.5" y="54.9">B</text>
<text x="1" y="89.4">C</text>
<text x="295.5" y="89.4">C</text>
<text x="1" y="124">D</text>
<text x="295.5" y="124">D</text>
<text x="1" y="158.6">E</text>
<text x="295.5" y="158.6">E</text>
<text x="19.8" y="191.5">1</text>
<text x="54.3" y="191.5">2</text>
<text x="88.9" y="191.5">3</text>
<text x="123.5" y="191.5">4</text>
<text x="158" y="191.5">5</text>
<text x="192.6" y="191.5">6</text>
<text x="227.2" y="191.5">7</text>
<text x="261.8" y="191.5">8</text>
</g>
<g font-size="1.6" fill="#000080">
<text x="13.5" y="17.9">14AWG-Hole</text>
<text x="69" y="17.6">1M</text>
<text x="69" y="16.1">R22</text>
<text x="13.5" y="23.2">14AWG-Hole</text>
<text x="15.6" y="19.6">J3-1</text>
<text x="15.6" y="21.4">J3-2</text>
<text x="88.3" y="21.3">NCS2202SN2T1G</text>
<text x="88.7" y="19.6">U3</text>
<text x="195.9" y="23.2">BSS138LT3G</text>
<text x="269.3" y="21.2">Green LED</text>
<text x="269.3" y="19.6">D1</text>
<text x="285.2" y="21.2">Red LED</text>
<text x="285.2" y="19.6">D2</text>
<text x="39.9" y="27.3">GSOT03-E3-08</text>
<text x="39.9" y="25.8">D3</text>
<text x="269.2" y="29.3">R14</text>
<text x="285" y="29.3">R15</text>
<text x="153.5" y="32.9">R19</text>
<text x="154.1" y="35.5">4.7K DNP</text>
<text x="170.4" y="35.3">4.7K</text>
<text x="170.4" y="33.7">R18</text>
<text x="193.6" y="33.5">Q2</text>
<text x="208.3" y="35.3">4.7K</text>
<text x="208.3" y="33.7">R10</text>
<text x="214.5" y="35.3">4.7K DNP</text>
<text x="214.5" y="33.7">R13</text>
<text x="269.2" y="30.9">470 Ohm</text>
<text x="285" y="30.9">470 Ohm</text>
<text x="35.5" y="45.8">100K</text>
<text x="35.5" y="44.3">R20</text>
<text x="191.9" y="47.6">Q3</text>
<text x="270.7" y="42.8">BSS138LT3G</text>
<text x="270.7" y="44.4">Q7</text>
<text x="186.8" y="49.6">BSS138LT3G DNP</text>
<text x="191.9" y="53.8">1K</text>
<text x="191.9" y="52.2">R23</text>
<text x="261.5" y="53.1">1M</text>
<text x="262" y="49.6">R16</text>
<text x="35.5" y="56.4">100K</text>
<text x="35.5" y="54.9">R21</text>
<text x="133.4" y="59.3">Quectel_BC66_Module(Pinout-OpenCPU)</text>
<text x="147.8" y="57.5">U1</text>
<text x="55.9" y="65.3">U.FL-R-SMT-1</text>
<text x="55.9" y="63.7">J4</text>
<text x="8.9" y="84.8">S2B-PH-SM4-TB(LF)(SN)</text>
<text x="45.5" y="86.8">DMG2305UX-7</text>
<text x="45.5" y="85.2">Q1</text>
<text x="16.6" y="90.1">J1</text>
<text x="83.6" y="98.8">100uF</text>
<text x="83.6" y="97.2">C1</text>
<text x="94" y="98.8">0.1uF</text>
<text x="94" y="97.2">C2</text>
<text x="104.6" y="98.8">100pF</text>
<text x="104.6" y="97.2">C3</text>
<text x="115.2" y="98.8">22pF</text>
<text x="115.2" y="97.2">C4</text>
<text x="266.9" y="111.1">693043020611</text>
<text x="266.9" y="109.5">J2</text>
<text x="32.6" y="119.2">R1</text>
<text x="191" y="119.2">R4</text>
<text x="32.6" y="120.8">4.7K</text>
<text x="44.1" y="125.4">R2</text>
<text x="52.3" y="124.4">BC817</text>
<text x="52.3" y="122.8">Q5</text>
<text x="191" y="125.4">R5</text>
<text x="191" y="120.8">22 Ohm</text>
<text x="44.1" y="127">47K</text>
<text x="191" y="131.6">R6</text>
<text x="191" y="127">22 Ohm</text>
<text x="274.6" y="126.6" transform="rotate(-90 274.6 126.6)">Nano SIM Card</text>
<text x="191" y="137.8">R7</text>
<text x="191" y="133.2">22 Ohm</text>
<text x="32.6" y="142">4.7K</text>
<text x="32.6" y="140.4">R11</text>
<text x="52.3" y="144">Q4</text>
<text x="191" y="139.3">10K</text>
<text x="44.1" y="148.2">47K</text>
<text x="44.1" y="146.6">R3</text>
<text x="52.3" y="145.6">BC817</text>
<text x="200.9" y="149.9">33pF</text>
<text x="200.9" y="148.3">C5</text>
<text x="208.8" y="149.9">33pF</text>
<text x="208.8" y="148.3">C6</text>
<text x="216.8" y="149.9">33pF</text>
<text x="216.8" y="148.3">C7</text>
<text x="224.6" y="149.9">0.1uF</text>
<text x="224.6" y="148.3">C8</text>
<text x="32.3" y="161.6">R17</text>
<text x="235.3" y="159.6">MC_FIDUCIAL</text>
<text x="235.3" y="158.1">FID1</text>
<text x="249.4" y="159.6">MC_FIDUCIAL</text>
<text x="249.4" y="158.1">FID2</text>
<text x="263.5" y="159.6">MC_FIDUCIAL</text>
<text x="263.5" y="158.1">FID3</text>
<text x="32.3" y="163.2">4.7K</text>
<text x="43.7" y="167.7">R12</text>
<text x="52" y="166.7">BC817</text>
<text x="52" y="165.1">Q6</text>
<text x="92.3" y="164">GSOT03-E3-08</text>
<text x="92.3" y="162.5">D4</text>
<text x="235.3" y="167.8">FID4</text>
<text x="249.4" y="167.8">FID5</text>
<text x="263.5" y="167.8">FID6</text>
<text x="43.7" y="169.3">47K</text>
<text x="64.3" y="170.2">PTS636_SM43J_SMTR_LFS</text>
<text x="64.3" y="168.6">S1</text>
<text x="235.3" y="169.3">MC_FIDUCIAL</text>
<text x="249.4" y="169.3">MC_FIDUCIAL</text>
<text x="263.5" y="169.3">MC_FIDUCIAL</text>
</g>
<g font-size="1.6" fill="#00f">
<text x="34" y="22.5" transform="rotate(-90 34 22.5)">3</text>
<text x="70.4" y="19.1">3uA Active</text>
<text x="80.6" y="22.4">4</text>
<text x="86.1" y="20.6" transform="rotate(-90 86.1 20.6)">5</text>
<text x="194.6" y="23.5" transform="rotate(-90 194.6 23.5)">1</text>
<text x="30.5" y="29" transform="rotate(-90 30.5 29)">1</text>
<text x="37.6" y="29" transform="rotate(-90 37.6 29)">2</text>
<text x="38.5" y="27.2" transform="rotate(-90 38.5 27.2)">NC</text>
<text x="80.6" y="25.9">3</text>
<text x="86.1" y="29.1" transform="rotate(-90 86.1 29.1)">2</text>
<text x="90.8" y="24.2">1</text>
<text x="189.3" y="29.5">3</text>
<text x="195.3" y="26" transform="rotate(-90 195.3 26)">G</text>
<text x="199.1" y="29.5">2</text>
<text x="191.6" y="30.2">D</text>
<text x="196.8" y="30.2">S</text>
<text x="192.8" y="37.6" transform="rotate(-90 192.8 37.6)">1</text>
<text x="193.5" y="40.1" transform="rotate(-90 193.5 40.1)">G</text>
<text x="267.8" y="39.3" transform="rotate(-90 267.8 39.3)">3</text>
<text x="268.5" y="41.8" transform="rotate(-90 268.5 41.8)">D</text>
<text x="187.5" y="43.6">3</text>
<text x="189.8" y="44.3">D</text>
<text x="195" y="44.3">S</text>
<text x="197.4" y="43.6">2</text>
<text x="260.7" y="43.6">1</text>
<text x="263" y="44.3">G</text>
<text x="268.5" y="46.9" transform="rotate(-90 268.5 46.9)">S</text>
<text x="39.5" y="48.2">15uA</text>
<text x="267.8" y="49.2" transform="rotate(-90 267.8 49.2)">2</text>
<text x="71.1" y="57" transform="rotate(-90 71.1 57)">3</text>
<text x="69.6" y="63.7">SIN</text>
<text x="71.8" y="62" transform="rotate(-90 71.8 62)">GND</text>
<text x="73.9" y="63">2</text>
<text x="71.1" y="70.4" transform="rotate(-90 71.1 70.4)">1</text>
<text x="71.8" y="68.1" transform="rotate(-90 71.8 68.1)">GND</text>
<text x="19.9" y="87.8" transform="rotate(-90 19.9 87.8)">4</text>
<text x="20.8" y="89.5" transform="rotate(-90 20.8 89.5)">4</text>
<text x="23.7" y="89.4">1</text>
<text x="43.6" y="89.4">3</text>
<text x="48.5" y="89.4">2</text>
<text x="19.9" y="94.3" transform="rotate(-90 19.9 94.3)">3</text>
<text x="20.8" y="92.5" transform="rotate(-90 20.8 92.5)">3</text>
<text x="21.9" y="90.3">1</text>
<text x="21.9" y="92.1">2</text>
<text x="23.7" y="91.2">2</text>
<text x="46.4" y="92.8" transform="rotate(-90 46.4 92.8)">1</text>
<text x="89.5" y="166.2">1</text>
<text x="89.5" y="173.2">2</text>
<text x="96" y="169.7">3</text>
<text x="91.3" y="174.1">NC</text>
</g>
<g font-size="1.6">
<text x="260.7" y="115.7">C1</text>
<text x="260.7" y="117.5">C2</text>
<text x="260.7" y="119.2">C3</text>
<text x="264.9" y="116.9">Vcc</text>
<text x="264.9" y="118.6">RST</text>
<text x="260.7" y="121">C5</text>
<text x="260.7" y="122.8">C6</text>
<text x="260.7" y="124.5">C7</text>
<text x="264.9" y="120.4">CLK</text>
<text x="264.9" y="122.1">GND</text>
<text x="264.9" y="123.9">Vpp</text>
<text x="264.9" y="125.7">I/O</text>
<text x="264.9" y="134.6" transform="rotate(-90 264.9 134.6)">MNT1</text>
<text x="266.7" y="134.6" transform="rotate(-90 266.7 134.6)">MNT2</text>
<text x="268.5" y="134.6" transform="rotate(-90 268.5 134.6)">MNT3</text>
<text x="270.2" y="134.6" transform="rotate(-90 270.2 134.6)">MNT4</text>
<text x="272" y="134.6" transform="rotate(-90 272 134.6)">MNT5</text>
<text x="273.8" y="134.6" transform="rotate(-90 273.8 134.6)">MNT6</text>
</g>
<g font-size="1.3" fill="#00f">
<text x="132.2" y="61.2">34</text>
<text x="132.2" y="63">35</text>
<text x="132.2" y="64.7">36</text>
<text x="136" y="61.9">GND</text>
<text x="136" y="63.7">RF_ANT</text>
<text x="136" y="65.4">GND</text>
<text x="145.9" y="61.9">SPI_MISO/GPIO/EINT_d</text>
<text x="145.9" y="63.7">SPI_MOSI/GPIO/EINT_d</text>
<text x="146" y="65.4">SPI_SCLK/GPIO/EINT_d</text>
<text x="163.9" y="61.2">3</text>
<text x="163.9" y="63">4</text>
<text x="163.9" y="64.7">5</text>
<text x="132.2" y="71.8">25</text>
<text x="133.1" y="68.3">2</text>
<text x="133.1" y="70">8</text>
<text x="136" y="69">RESERVED</text>
<text x="136" y="70.7">RESERVED</text>
<text x="143.1" y="67.2">SPI_CS/GPIO/EINT/PWM1_d</text>
<text x="163.9" y="71.8">17</text>
<text x="163.9" y="66.5">6</text>
<text x="132.2" y="73.6">44</text>
<text x="132.2" y="75.3">45</text>
<text x="132.2" y="77.1">46</text>
<text x="136" y="72.5">RESERVED</text>
<text x="136" y="74.3">RESERVED</text>
<text x="136" y="76">RESERVED</text>
<text x="136" y="77.8">RESERVED</text>
<text x="146.2" y="77.8">RXD_AUX/GPIO/EINT_d</text>
<text x="146.3" y="76">TXD_AUX/GPIO/EINT_d</text>
<text x="155" y="74.3">RXD/GPIO</text>
<text x="155.1" y="72.5">TXD/GPIO</text>
<text x="163.9" y="77.1">28</text>
<text x="163.9" y="75.3">29</text>
<text x="163.9" y="73.6">18</text>
<text x="132.2" y="78.8">47</text>
<text x="132.2" y="80.6">48</text>
<text x="132.2" y="82.4">49</text>
<text x="136" y="79.6">RESERVED</text>
<text x="136" y="81.3">RESERVED</text>
<text x="136" y="83.1">RESERVED</text>
<text x="146" y="81.3">RXD_DBG/GPIO/EINT_d</text>
<text x="146.1" y="79.6">TXD_DBG/GPIO/EINT_d</text>
<text x="163.9" y="80.6">38</text>
<text x="163.9" y="78.8">39</text>
<text x="132.2" y="85.9">24</text>
<text x="132.2" y="89.4">42</text>
<text x="136" y="86.6">VDD_EXT(1.8V)</text>
<text x="154.7" y="86.6">PWRKEY_d</text>
<text x="155" y="88.4">PSM_EINT</text>
<text x="163.9" y="89.4">15</text>
<text x="163.9" y="87.7">19</text>
<text x="163.9" y="85.9">7</text>
<text x="132.2" y="91.2">43</text>
<text x="136" y="90.1">VBAT_BB(2.1V-3.63V)</text>
<text x="136" y="91.9">VBAT_RF(2.1V-3.63V)</text>
<text x="141.3" y="93.7">NETLIGHT/PWM0/GPIO/EINT_u</text>
<text x="157.3" y="91.9">ADC0*</text>
<text x="157.5" y="90.1">RESET</text>
<text x="163.9" y="93">16</text>
<text x="163.9" y="91.2">9</text>
<text x="132.2" y="98.2">40</text>
<text x="132.2" y="100">41</text>
<text x="132.2" y="101.8">37</text>
<text x="136" y="99">GND</text>
<text x="136" y="100.7">GND</text>
<text x="142.6" y="100.7">DCD/IIC0_SDA/GPIO/EINT_d</text>
<text x="144.3" y="99">RI/IIC0_SCL/GPIO/EINT_d</text>
<text x="163.9" y="101.8">22</text>
<text x="163.9" y="100">21</text>
<text x="163.9" y="98.2">20</text>
<text x="132.2" y="105.3">27</text>
<text x="133.1" y="103.5">1</text>
<text x="136" y="102.5">GND</text>
<text x="136" y="104.2">GND</text>
<text x="136" y="106">GND</text>
<text x="141.9" y="104.2">RTS_AUX/PWM2/GPIO/EINT_d</text>
<text x="146.4" y="102.5">CTS_AUX/GPIO/EINT_d</text>
<text x="152.2" y="107.8">GPIO2/EINT_d</text>
<text x="152.2" y="106">GPIO1/EINT_d</text>
<text x="163.9" y="107.1">30</text>
<text x="163.9" y="105.3">26</text>
<text x="163.9" y="103.5">23</text>
<text x="132.2" y="110.6">50</text>
<text x="132.2" y="112.4">51</text>
<text x="136" y="111.3">RESERVED</text>
<text x="136" y="113.1">RESERVED</text>
<text x="147.7" y="109.5">GPIO3/PWM3/EINT_d</text>
<text x="152.2" y="111.3">GPIO4/EINT_d</text>
<text x="152.2" y="113.1">GPIO5/EINT_d</text>
<text x="163.9" y="110.6">32</text>
<text x="163.9" y="108.8">31</text>
<text x="163.9" y="112.4">33</text>
<text x="132.2" y="114.1">52</text>
<text x="132.2" y="115.9">53</text>
<text x="132.2" y="117.7">54</text>
<text x="132.2" y="119.4">55</text>
<text x="136" y="114.8">RESERVED</text>
<text x="136" y="116.6">RESERVED</text>
<text x="136" y="118.4">RESERVED</text>
<text x="155.8" y="118.4">SIM_RST</text>
<text x="163.9" y="119.4">13</text>
<text x="163.9" y="117.7">12</text>
<text x="132.2" y="121.2">56</text>
<text x="132.2" y="122.9">57</text>
<text x="132.2" y="124.7">58</text>
<text x="136" y="120.1">RESERVED</text>
<text x="136" y="121.9">RESERVED</text>
<text x="136" y="123.6">RESERVED</text>
<text x="136" y="125.4">RESERVED</text>
<text x="151.4" y="123.6">SIM_VDD(1.8V)</text>
<text x="155" y="121.9">SIM_DATA</text>
<text x="155.4" y="125.4">SIM_GND</text>
<text x="155.9" y="120.1">SIM_CLK</text>
<text x="163.9" y="124.7">10</text>
<text x="163.9" y="122.9">14</text>
<text x="163.9" y="121.2">11</text>
</g>
<g font-size="1.1" fill="#a54b4b">
<text x="62.1" y="163.5" transform="rotate(-90 62.1 163.5)">1</text>
<text x="62.1" y="173.3" transform="rotate(-90 62.1 173.3)">2</text>
</g>
</svg>
